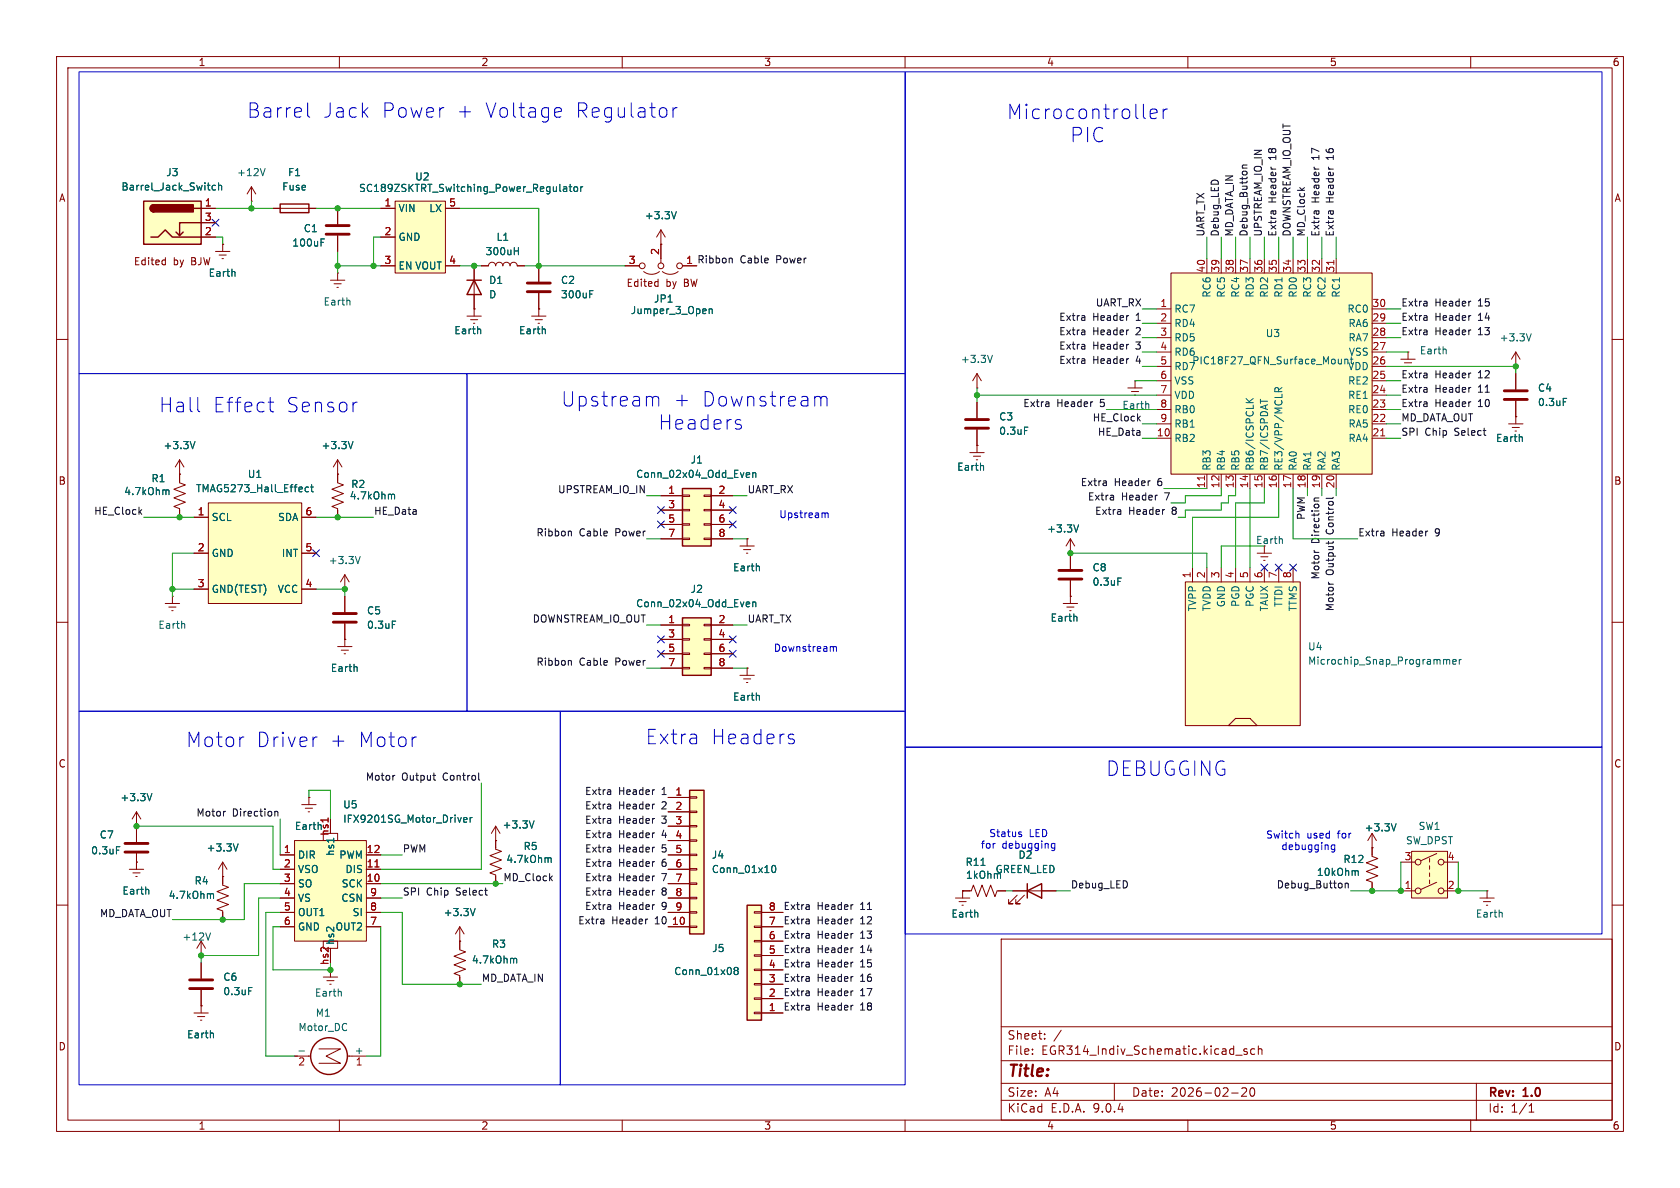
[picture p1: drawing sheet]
<svg xmlns="http://www.w3.org/2000/svg" width="297mm" height="210mm" viewBox="0 0 297 210" stroke-linecap="round" stroke-linejoin="round" font-family="sans-serif">
<g fill="none" stroke="#840000" stroke-width=".18">
<path d="M10 10h277v190h-277zM12 12h273v186h-273zM60 10v2M110 10v2M160 10v2M210 10v2M260 10v2M10 60h2M285 60h2M10 110h2M285 110h2M10 160h2"/>
<path d="M177 166h108v32h-108zM285 160h2M60 198v2M110 198v2M160 198v2M177 194.5h108M177 191.5h108M177 187.5h108M177 181.5h108M182.5 186.3v.1M182.5 185.5v.1M184.7 183.6v.1"/>
<path d="M184.7 182.8v.1M187.6 182.1l-1.3 2M197 191.5v3M210 198v2M217.7 193.2h1.2M218.5 186.5h1.1M219.5 192.4l.6-.1 .2 .1 .1 .3-.9 1.1h.9M220.5 185.5l-.4-.1-.2 .2 .1 .2 .5 .2v.3h-.6M221.1 192.4l.2-.1a.81 .81 0 0 1 .6 .6 .81 .81 0 0 1-.3 .8l-.1 .1a.81 .81 0 0 1-.4-1.4zM221.8 185.5l-.4-.1-.3 .3v.4l.1 .2h.6M222.5 185.5l.2-.1 .3 .1 .1 .9M222.5 184.9v1.5"/>
<path d="M260 198v2M261 191.5v6.5M270.3 196.6h.9M270.3 195.5l.4-.4v1.5"/>
</g>
<path d="M249.6 150.5h6.3v8.3h-6.3z" fill="#ffffc2"/>
<g fill="none" stroke="#840000" stroke-width=".18">
<path d="M82.5 55.9h2.6M83.2 56.5h1.3M83.7 57.2h.2M83.8 54.6h.1M83.8 47v8.9M85.1 47h1.3a.64 .64 0 0 1 .6-.6 .64 .64 0 0 1 .6 .6 .64 .64 0 0 1 .7-.6 .64 .64 0 0 1 .6 .6 .64 .64 0 0 1 .6-.6 .64 .64 0 0 1 .7 .6 .64 .64 0 0 1 .6-.6 .64 .64 0 0 1 .6 .6h1.3M94 55.9h2.5M94.6 56.5h1.3M95.1 57.2h.3M95.2 54.6h.1M95.2 54.6v1.3M110.5 47h2.5"/>
<path d="M113.8 48a2.26 2.26 0 0 0 2.8 0M116 49.8h.3M116.3 49.3v1.3M116.3 50.6h-.3M116.8 43.2v3.3M117.1 48a2.26 2.26 0 0 0 2.8 0M120.6 47h2.6M22.9 153.7h2.5M23.5 154.3h1.3M24 154.9h.3M24.1 152.4h.1M24.1 146.1h.1"/>
<path d="M24.1 143.5v5.3M24.1 150.9v2.8M24.1 143.5l-.7 1.3M24.1 143.5l.8 1.3M87.6 148.6h.1M87.6 146.1v4l1 .4-2 .8 2 .7-2 .8 2 .7-2 .8 1 .4v1.5M87.6 146.1l-.7 1.2M87.6 146.1l.8 1.2M247.6 152.4h2.6M247.6 157.5h2.6M249.6 150.5h6.3v8.3h-6.3zM252.7 151.8v.6"/>
<path d="M252.7 153v.7M252.7 154.3v.6M252.7 155.6v.6M254 150.9l-2.8 1.2M254 156l-2.8 1.2M255.3 152.4h2.5M255.3 157.5h2.5M57.1 172.7h2.6M57.8 173.4h1.3M58.3 174h.2M58.4 171.5h.1M58.4 171.5v1.2"/>
<path d="M81.3 163.8v4.1l1 .4-2 .7 2 .8-2 .8 2 .7-2 .8 1 .4v1.5M81.3 166.4h.1M81.3 163.8l-.8 1.3M81.3 163.8l.7 1.3"/>
<circle cx="113.5" cy="47" r=".51"/>
<circle cx="116.8" cy="47" r=".51"/>
<circle cx="120.1" cy="47" r=".51"/>
<circle cx="250.7" cy="157.5" r=".51"/>
<circle cx="250.7" cy="152.4" r=".51"/>
<circle cx="254.8" cy="152.4" r=".51"/>
<circle cx="254.8" cy="157.5" r=".51"/>
</g>
<g fill="none" stroke="#006464" stroke-width=".18">
<path d="M84.9 58.2l.1 .8M90.9 44.4h.8M91.7 43.8v1.2M96.4 58.2v.8M125.4 54.6v.8M125.4 54.7l.2-.1 .3 .1v.7M20.6 149.7h.6M26.2 157.3l.1 .8M26.9 140.3l-.5 1.2M94.4 145.1l-.4 1.3M97.1 151.6l.3 .2v.7M60.3 175.3v.8"/>
<path d="M84 160.6l-.4 1.3M91 169.4l.3 .2v.7"/>
</g>
<path d="M22.1 149.1h4.1M22.1 150.6h4.1" fill="none" stroke="#840000" stroke-width=".51"/>
<path d="M82.5 49.5h2.6M83.8 49.5l1.3 2.6h-2.6z" fill="none" stroke="#840000" stroke-width=".25"/>
<path d="M69.8 35.6h8.9v12.7h-8.9z" fill="#ffffc2"/>
<path d="M67.3 36.8h2.5M69.8 35.6h8.9v12.7h-8.9zM78.7 36.8h2.6M67.3 41.9h2.5M67.3 47h2.5M78.7 47h2.6M199.4 68.6h2.5M200 69.2h1.3M200.5 69.9h.3M200.7 67.3h.1M200.7 67.3v1.3" fill="none" stroke="#840000" stroke-width=".18"/>
<path d="M99.6 33.1h.5l.1 .8M100.2 33.3l-.4 .1-.2 .2 .2 .3 .4-.1M100.6 33h.5M100.8 32.6v1.1l.3 .2M101.5 33.1l.2-.1 .4 .1v.5l-.1 .2-.3 .1-.2-.2zM102.7 33v.9M103 33l-.3 .2M203 71.4l.1 .8" fill="none" stroke="#006464" stroke-width=".18"/>
<path d="M52.1 148.6h12.7v17.8h-12.7z" fill="#ffffc2"/>
<g fill="none" stroke="#840000" stroke-width=".18">
<path d="M31.7 81.3v4l1.1 .4-2.1 .8 2.1 .7-2.1 .8 2.1 .8-2.1 .7 1 .4v1.5M31.7 83.8h.1M31.7 81.3l-.7 1.3M31.7 81.3l.8 1.3M59.7 83.8h.1M59.7 81.3l-.8 1.3M59.7 81.3l.8 1.3M59.7 81.3v2.5M49.5 151.1h2.6M49.5 153.7h2.6M49.5 156.2h2.6M49.5 158.8h2.6"/>
<path d="M52.1 148.6h12.7v17.8h-12.7zM57.1 147.3h2.6v1.3h-2.6zM64.8 151.1h2.5M64.8 153.7h2.5M64.8 156.2h2.5M64.8 158.8h2.5M49.5 161.3h2.6M49.5 163.8h2.6M57.1 166.4h2.6v1.2h-2.6zM64.8 161.3h2.5M64.8 163.8h2.5M52.1 186.7h2.8"/>
<path d="M56.4 185.4h3.8l-2.5 1.3 2.5 1.3h-3.8M61.4 186.7h3.4"/>
</g>
<path d="M34.5 78l-.5 1.3M62.4 78l-.4 1.3M29.5 86.6l.4 .2v.6M59 148.2v.7M82 144.9l.6-.1-.1-.2-.4-.1-.1 .2v.6h.5M83.1 144.5v.9M83.5 144.5l-.4 .3M52.9 185.8h.9M61.2 181h.1M61.3 182.1h-.1" fill="none" stroke="#006464" stroke-width=".18"/>
<path d="M58 144.6v.7M66.3 153.3h.7" fill="none" stroke="#a90000" stroke-width=".18"/>
<circle cx="58.2" cy="186.7" r="3.3" fill="none" stroke="#840000" stroke-width=".25"/>
<path d="M36.8 88.9h16.5v17.8h-16.5z" fill="#ffffc2"/>
<path d="M34.3 91.4h2.5M34.3 97.8h2.5M36.8 88.9h16.5v17.8h-16.5zM53.3 91.4h2.6M53.3 97.8h2.6M34.3 104.1h2.5M53.3 104.1h2.6" fill="none" stroke="#840000" stroke-width=".18"/>
<path d="M54.5 86.2l-.3-.1-.3 .2 .2 .6h.4M54.9 86.1h.5M55.1 85.7v1.1l.3 .1" fill="none" stroke="#006464" stroke-width=".18"/>
<path d="M120.6 86.4h5.1v10.1h-5.1z" fill="#ffffc2"/>
<path d="M49.5 36.1h5.1v1.5h-5.1zM120.6 86.4h5.1v10.1h-5.1z" fill="none" stroke="#840000" stroke-width=".25"/>
<g fill="none" stroke="#840000" stroke-width=".18">
<path d="M44.4 35.6h.1M44.4 33l-.7 1.3M44.4 33l.8 1.3M44.4 33v2.6M48.3 36.8h7.6M58.4 49.5h2.6M59.1 50.2h1.2M59.6 50.8h.2M59.7 48.3h.1M59.7 48.3v1.2M59.7 83.8v1.5l1 .4-2 .8 2 .7-2 .8 2 .8-2 .7 1 .4v1.5M116.8 87.6h3.8"/>
<path d="M116.8 90.2h3.8M116.8 92.7h3.8M116.8 95.3h3.8M120.6 87.5h1.3v.3h-1.3zM120.6 90h1.3v.3h-1.3zM120.6 92.6h1.3v.2h-1.3zM120.6 95.1h1.3v.3h-1.3zM124.5 87.5h1.2v.3h-1.2zM124.5 90h1.2v.3h-1.2zM124.5 92.6h1.2v.2h-1.2zM124.5 95.1h1.2v.3h-1.2zM125.7 87.6h3.8"/>
<path d="M125.7 90.2h3.8M125.7 92.7h3.8M125.7 95.3h3.8M59.7 114.3h2.5M60.3 114.9h1.3M60.8 115.6h.3M61 104.1h.1M61 113h.1M61 101.6l-.8 1.3M61 101.6l.7 1.3M61 101.6v2.5M61 113v1.3"/>
</g>
<path d="M46.9 29.8l-.5 1.3M61.8 53.1l.1 .8M63.7 98.4l-.4 1.2M69.4 87.4l.4 .1v.7M132.1 83.6h.4v.3l-.6 .1M132.5 84.3l-.4 .1M133.1 83.7l.2-.1h.3v.8M133.1 83.6v.8M63.1 117.9v.8" fill="none" stroke="#006464" stroke-width=".18"/>
<path d="M25.4 35.6h10.2v7.6h-10.2z" fill="#ffffc2"/>
<path d="M25.4 35.6h10.2v7.6h-10.2zM27.2 36.2a.64 .64 0 0 0-.7 .6 .64 .64 0 0 0 .7 .7M34.3 36.8h1.3M35.6 39.4h-3.9v2.3l-.6-.7M26.7 41.9h1.2l1.3-1.3 1.3 1.3h5.1M32.4 41l-.7 .7" fill="none" stroke="#840000" stroke-width=".25"/>
<g fill="#840000" stroke="#840000" stroke-width=".25">
<path d="M26.7 36.4l.5-.2v1.3a.63 .63 0 0 1-.6-.4 .63 .63 0 0 1 .1-.7z"/>
<path d="M27.2 36.2h7v1.3h-7z"/>
</g>
<path d="M35.6 36.8h2.5M35.6 39.4h2.5M28.9 46h.3M29.2 45.5v1.3M29.2 46.7l-.3 .1M35.6 41.9h2.5M38.1 44.5h2.5M38.7 45.1h1.3M39.2 45.7h.3M39.4 43.2h.1M39.4 43.2v1.3" fill="none" stroke="#840000" stroke-width=".18"/>
<path d="M38.1 32.8h-.4l-.2 .2 .1 .5h.5M38.6 32.9l.2-.1h.3l.1 .8M38.6 32.3v1.3M41.5 48.1v.7" fill="none" stroke="#006464" stroke-width=".18"/>
<path d="M121.9 139.7h2.6v25.4h-2.6z" fill="#ffffc2"/>
<path d="M121.9 139.7h2.6v25.4h-2.6z" fill="none" stroke="#840000" stroke-width=".25"/>
<g fill="none" stroke="#840000" stroke-width=".18">
<path d="M118.1 141h3.8M118.1 143.5h3.8M118.1 146.1h3.8M118.1 148.6h3.8M118.1 151.1h3.8M118.1 153.7h3.8M118.1 156.2h3.8M118.1 158.8h3.8M121.9 140.8h1.3v.3h-1.3zM121.9 143.4h1.3v.2h-1.3zM121.9 145.9h1.3v.3h-1.3zM121.9 148.5h1.3v.2h-1.3z"/>
<path d="M121.9 151h1.3v.3h-1.3zM121.9 153.5h1.3v.3h-1.3zM121.9 156.1h1.3v.2h-1.3zM121.9 158.6h1.3v.3h-1.3zM118.1 161.3h3.8M118.1 163.8h3.8M121.9 161.2h1.3v.2h-1.3zM121.9 163.7h1.3v.3h-1.3z"/>
</g>
<path d="M136.5 153.1l.2-.1a.68 .68 0 0 1 .5 .6 .68 .68 0 0 1-.5 .6l-.2-.1-.1-.3z" fill="none" stroke="#006464" stroke-width=".18"/>
<path d="M132.1 160h2.5v20.3h-2.5z" fill="#ffffc2"/>
<path d="M132.1 160h2.5v20.3h-2.5z" fill="none" stroke="#840000" stroke-width=".25"/>
<g fill="none" stroke="#840000" stroke-width=".18">
<path d="M133.3 178.9h1.3v.3h-1.3zM133.3 176.4h1.3v.3h-1.3zM133.3 173.9h1.3v.2h-1.3zM133.3 171.3h1.3v.3h-1.3zM133.3 168.8h1.3v.2h-1.3zM133.3 166.2h1.3v.3h-1.3zM133.3 163.7h1.3v.3h-1.3zM133.3 161.2h1.3v.2h-1.3zM134.6 179.1h3.8M134.6 176.5h3.8M134.6 174h3.8M134.6 171.5h3.8"/>
<path d="M134.6 168.9h3.8M134.6 166.4h3.8M134.6 163.8h3.8M134.6 161.3h3.8"/>
</g>
<path d="M130 171.6l-.2-.3 .2-.3h.3l.2 .3-.2 .3M130 171.6l-.2 .2v.4l.2 .1 .4-.1 .1-.2v-.2l-.2-.2M130 171.6h.3" fill="none" stroke="#006464" stroke-width=".18"/>
<path d="M120.6 109.2h5.1v10.2h-5.1z" fill="#ffffc2"/>
<path d="M120.6 109.2h5.1v10.2h-5.1zM181.6 157.5l2.5-1.3v2.6zM181.6 156.2v2.6" fill="none" stroke="#840000" stroke-width=".25"/>
<g fill="none" stroke="#840000" stroke-width=".18">
<path d="M59.7 36.8v2.8M59.7 41.7v2.8M172.7 78.7h.1M172.7 68.6h.1M172.7 66v2.6M172.7 71.1v2.8M172.7 75.9v4.1M172.7 66l-.7 1.3M172.7 66l.8 1.3M130.8 96.5h2.5M131.4 97.2h1.3M132 97.8h.2"/>
<path d="M132.1 95.3h.1M132.1 95.3v1.2M171.4 80h2.6M172.1 80.6h1.3M172.6 81.3h.2M189.2 97.8v2.8M116.8 110.5h3.8M116.8 113h3.8M116.8 115.6h3.8M116.8 118.1h3.8M120.6 110.4h1.3v.2h-1.3zM120.6 112.9h1.3v.3h-1.3z"/>
<path d="M120.6 115.4h1.3v.3h-1.3zM120.6 118h1.3v.2h-1.3zM124.5 110.4h1.2v.2h-1.2zM124.5 112.9h1.2v.3h-1.2zM124.5 115.4h1.2v.3h-1.2zM124.5 118h1.2v.2h-1.2zM125.7 110.5h3.8M125.7 113h3.8M125.7 115.6h3.8M125.7 118.1h3.8M130.8 119.4h2.5M132.1 118.1h.1"/>
<path d="M132.1 118.1v1.3M188 106.7h2.5M188.6 107.3h1.3M189.1 108h.3M189.2 105.4h.1M189.2 102.6v4.1M131.4 120h1.3M132 120.7h.2M168.9 158.8h2.5M169.5 159.4h1.3M170.2 157.5h.1M170.2 157.5h1.5l.4-1 .7 2 .8-2 .8 2 .7-2 .8 2 .4-1h1.5"/>
<path d="M170.2 157.5v1.3M179.1 157.5h7.6M179.8 158.2l-1.5 1.6h.8h-.8v-.8M181.1 158.2l-1.5 1.6h.7h-.7v-.8M261.6 158.8h2.6M262.3 159.4h1.2M262.9 157.5h.1M262.9 157.5v1.3M34.3 179.1h2.5M34.9 179.7h1.3M35.6 177.8h.1M35.6 170.2v2.8"/>
<path d="M35.6 175v4.1M170.1 160h.2M262.8 160h.2M35.4 180.3h.3"/>
</g>
<g fill="none" stroke="#006464" stroke-width=".18">
<path d="M56.8 42.8h.4M56.8 42.2h.6M175.4 62.8l-.4 1.3M181.1 75.5h.6M173.8 82.3l.1 .8M132.1 106.4l.4 .1v.2l-.6 .1M132.5 107.2l-.4 .1M133.1 106.5l.2-.1 .3 .1v.8M133.1 106.4v.9M134.2 100.1l.1 .8M190.3 109l.1 .8M197.6 102.2h.6"/>
<path d="M134.2 123l.1 .8M173.4 153h.7M44 174.6h.6M172.8 161.3l.1 .8M265.5 161.3l.1 .8M37.7 182.7v.8"/>
</g>
<path d="M57.7 39.9h4M57.7 41.4h4M170.7 74.2h4.1M170.7 75.7h4.1M187.2 100.8h4.1M187.2 102.4h4.1M33.5 173.2h4.1M33.5 174.8h4.1" fill="none" stroke="#840000" stroke-width=".51"/>
<path d="M209.5 102.9h20.4v25.4h-20.4z" fill="#ffffc2"/>
<path d="M209.5 102.9h20.4v25.4h-20.4zM210.8 100.3v2.6M213.4 100.3v2.6M215.9 100.3v2.6M218.4 100.3v2.6M221 100.3v2.6M223.5 100.3v2.6M226.1 100.3v2.6M228.6 100.3v2.6M218.4 127l-1.2 1.3h5l-1.2-1.3h-2.6h2.6" fill="none" stroke="#840000" stroke-width=".18"/>
<path d="M255.2 116.7l.4-.1 .1 .2M255.7 116.8l.2-.2h.3l.1 .8M255.7 116.8v.6M256.8 117l.6-.1v-.3h-.4l-.2 .2 .1 .6h.5M258 116.6v.8M258.3 116.6l-.3 .2" fill="none" stroke="#006464" stroke-width=".18"/>
<path d="M207 48.3h35.6v35.5h-35.6z" fill="#ffffc2"/>
<g fill="none" stroke="#840000" stroke-width=".18">
<path d="M35.6 36.8h2.5M35.6 39.4h2.5M48.3 36.8h1.2M54.6 36.8h1.3M59.7 36.8v2.8M67.3 36.8h2.5M78.7 36.8h2.6M35.6 41.9h2.5M39.4 43.2h.1M59.7 41.7v2.8M67.3 47h2.5M67.3 41.9h2.5"/>
<path d="M78.7 47h2.6M83.8 54.6h.1M83.8 47v2.5M83.8 52.1v2.5M85.1 47h1.3M91.4 47h1.3M95.2 54.6h.1M95.2 47v2.8M95.2 51.8v2.8M110.5 47h2.5M116.8 43.2h.1M116.8 40.6l-.7 1.3"/>
<path d="M116.8 40.6l.8 1.3M116.8 40.6v5.1M120.6 47h2.6M204.5 54.6h2.5M204.5 57.2h2.5M204.5 59.7h2.5M207 48.3h35.6v35.5h-35.6zM213.4 45.7v2.6M215.9 45.7v2.6M218.4 45.7v2.6M221 45.7v2.6M223.5 45.7v2.6"/>
<path d="M226.1 45.7v2.6M228.6 45.7v2.6M231.1 45.7v2.6M233.7 45.7v2.6M236.2 45.7v2.6M242.6 54.6h2.5M242.6 57.2h2.5M242.6 59.7h2.5M172.7 78.7h.1M172.7 71.1v2.8M172.7 75.9v2.8M204.5 62.2h2.5"/>
<path d="M204.5 64.8h2.5M204.5 67.3h2.5M204.5 69.9h2.5M204.5 72.4h2.5M204.5 74.9h2.5M204.5 77.5h2.5M242.6 62.2h2.5M242.6 64.8h2.5M242.6 67.3h2.5M242.6 69.9h2.5M242.6 72.4h2.5M242.6 74.9h2.5"/>
<path d="M242.6 77.5h2.5M247.6 63.5h2.6M248.3 64.1h1.3M248.8 64.8h.2M248.9 62.2h.1M248.9 62.2v1.3M266.7 74.9h2.5M267.3 75.6h1.3M267.8 76.2h.3M268 73.7h.1M268 64.8h.1M268 62.2v2.6"/>
<path d="M268 66v2.8M268 70.9v4M268 62.2l-.8 1.3M268 62.2l.7 1.3M31.7 83.8h.1M31.7 83.8v1.3M31.7 90.2v1.2M34.3 97.8h2.5M34.3 91.4h2.5M53.3 97.8h2.6M53.3 91.4h2.6M59.7 83.8h.1"/>
<path d="M59.7 83.8v1.3M59.7 90.2v1.2M116.8 87.6h3.8M116.8 90.2h3.8M116.8 92.7h3.8M116.8 95.3h3.8M125.7 87.6h3.8M125.7 90.2h3.8M125.7 92.7h3.8M125.7 95.3h3.8M132.1 95.3h.1M189.2 97.8h.1"/>
<path d="M189.2 95.3l-.7 1.2M189.2 95.3l.8 1.2M189.2 95.3v5.3M213.4 83.8v2.6M215.9 83.8v2.6M218.4 83.8v2.6M221 83.8v2.6M222.2 97.8h2.6M222.9 98.4h1.3M223.4 99.1h.2M223.5 83.8v2.6M223.5 96.5v1.3"/>
<path d="M226.1 83.8v2.6M228.6 83.8v2.6M231.1 83.8v2.6M233.7 83.8v2.6M236.2 83.8v2.6M29.2 106.7h2.5M29.8 107.3h1.3M30.4 108h.2M30.5 105.4h.1M30.5 105.4v1.3M34.3 104.1h2.5M53.3 104.1h2.6"/>
<path d="M61 113h.1M61 105.4v2.8M61 110.2v2.8M116.8 110.5h3.8M116.8 113h3.8M116.8 115.6h3.8M116.8 118.1h3.8M125.7 110.5h3.8M125.7 113h3.8M125.7 115.6h3.8M125.7 118.1h3.8M132.1 118.1h.1"/>
<path d="M189.2 105.4h.1M189.2 102.6v2.8M24.1 146.1h.1M24.1 152.4h.1M24.1 146.1v2.7M24.1 150.9v2.8M39.4 154.9h.1M39.4 152.4v4.1l1 .3-2 .8 2 .8-2 .7 2 .8-2 .8 1 .3v1.6M39.4 152.4l-.8 1.3M39.4 152.4l.7 1.3M49.5 151.1h2.6M49.5 153.7h2.6"/>
<path d="M49.5 156.2h2.6M49.5 158.8h2.6M53.3 142.2h2.6M54 142.9h1.2M54.5 143.5h.2M54.6 141h.1M54.6 141v1.2M64.8 151.1h2.5M64.8 153.7h2.5M64.8 156.2h2.5M64.8 158.8h2.5M87.6 148.6h.1"/>
<path d="M87.6 148.6v1.3M87.6 154.9v1.3M118.1 143.5h3.8M118.1 151.1h3.8M118.1 153.7h3.8M118.1 156.2h3.8M118.1 158.8h3.8M118.1 141h3.8M118.1 146.1h3.8M118.1 148.6h3.8M170.2 157.5h.1M170.2 157.5h1.2"/>
<path d="M176.5 157.5h1.3M179.1 157.5h2.5M184.1 157.5h2.6M242.6 147.3v4.1l1 .4-2 .7 2 .8-2 .8 2 .7-2 .8 1 .4v1.5M242.6 149.9h.1M242.6 147.3l-.8 1.3M242.6 147.3l.7 1.3M35.6 168.9h.1M35.6 177.8h.1M35.6 166.4l-.8 1.2M35.6 166.4l.7 1.2M35.6 166.4v2.5"/>
<path d="M35.6 170.2v2.8M35.6 175v2.8M49.5 161.3h2.6M49.5 163.8h2.6M64.8 161.3h2.5M64.8 163.8h2.5M81.3 166.4h.1M81.3 166.4v1.2M81.3 172.7v1.3M118.1 161.3h3.8M118.1 163.8h3.8M134.6 161.3h3.8"/>
<path d="M134.6 163.8h3.8M134.6 179.1h3.8M134.6 176.5h3.8M134.6 174h3.8M134.6 171.5h3.8M134.6 168.9h3.8M134.6 166.4h3.8"/>
</g>
<path d="M235.8 46v.7M244.1 77.1h.7M212.9 84.1v.7M58 144.6v.7M66.3 153.3h.7" fill="none" stroke="#a90000" stroke-width=".18"/>
<g fill="none" stroke="#006464" stroke-width=".18">
<path d="M38.1 32.8h-.4l-.2 .2 .1 .5h.5M38.6 32.9l.2-.1h.3l.1 .8M38.6 32.3v1.3M99.6 33.1h.5l.1 .8M100.2 33.3l-.4 .1-.2 .2 .2 .3 .4-.1M100.6 33h.5M100.8 32.6v1.1l.3 .2M101.5 33.1l.2-.1 .4 .1v.5l-.1 .2-.3 .1-.2-.2zM102.7 33v.9M103 33l-.3 .2M119.6 37.4l-.5 1.3M41.5 48.1v.7"/>
<path d="M56.8 42.8h.4M56.8 42.2h.6M84.9 58.2l.1 .8M90.9 44.4h.8M91.7 43.8v1.2M96.4 58.2v.8M104.3 52h.4M104.3 51.4h.6M125.4 54.6v.8M125.4 54.7l.2-.1 .3 .1v.7M270.7 59l-.4 1.3M34.5 78l-.5 1.3"/>
<path d="M62.4 78l-.4 1.3M181.1 75.5h.6M220.3 71.2h1.3M220.3 70.5l.7 .7M221.6 70.5l-.8 .5M222.8 70.6v.7M222.8 70.9h1.3M226 69.2v-.6l-.2-.1-.3 .1-.1 .6h1.2M226.6 69.7v.6M226.6 68.5l-.6 .4M237.1 63.5v.8M237.1 64.2l-.3 .1"/>
<path d="M237.7 63.5v.8M237.8 63.5l-.1 .1M238.3 63.7v.6M238.9 63.1v1.1M255.6 61.8l.1 .8M269.1 77.3v.7M276.4 70.4h.6M29.5 86.6l.4 .2v.6M54.5 86.2l-.3-.1-.3 .2 .2 .6h.4M54.9 86.1h.5M55.1 85.7v1.1l.3 .1M69.4 87.4l.4 .1v.7"/>
<path d="M132.1 83.6h.4v.3l-.6 .1M132.5 84.3l-.4 .1M133.1 83.7l.2-.1h.3v.8M133.1 83.6v.8M173.8 82.3l.1 .8M190.7 92.8l-.4 1.3M226.7 95.3v.8M32.6 110.3l.1 .8M63.1 117.9v.8M69.4 109.8h.6M132.1 106.4l.4 .1v.2l-.6 .1M132.5 107.2l-.4 .1"/>
<path d="M133.1 106.4v.9M133.1 106.5l.2-.1 .3 .1v.8M134.2 100.1l.1 .8M190.3 109l.1 .8M197.6 102.2h.6M134.2 123l.1 .8M20.6 149.7h.6M26.2 157.3l.1 .8M26.9 140.3l-.5 1.2M37.4 158l.4 .2v.6M42.1 149.2l-.4 1.2M59 148.2v.7"/>
<path d="M82 144.9l.6-.1-.1-.2-.4-.1-.1 .2v.6h.5M83.1 144.5v.9M83.5 144.5l-.4 .3M94.4 145.1l-.4 1.3M97.1 151.6l.3 .2v.7M136.5 153.1l.2-.1a.68 .68 0 0 1 .5 .6 .68 .68 0 0 1-.5 .6l-.2-.1-.1-.3zM173.4 153h.7M239.8 153.9l.3 .2v.7M246.8 145.6l-.4 1.3M37.2 164.9l-.4 1.3M44 174.6h.6M84 160.6l-.4 1.3"/>
<path d="M91 169.4l.3 .2v.7M130 171.6l-.2-.3 .2-.3h.3l.2 .3-.2 .3M130 171.6l-.2 .2v.4l.2 .1 .4-.1 .1-.2v-.2l-.2-.2M130 171.6h.3M172.8 161.3l.1 .8M37.7 182.7v.8"/>
</g>
<path d="M93.2 50h4.1M93.2 51.6h4.1M265.9 69.1h4.1M265.9 70.6h4.1M58.9 108.5h4.1M58.9 110h4.1" fill="none" stroke="#840000" stroke-width=".51"/>
<g fill="none" stroke="#0f0f0f" stroke-width=".18">
<path d="M219.6 29.7h.9M220.5 29.2h-.8l-.1 .3 .1 .2M129.3 45.6l.2 .2v.7M201.2 73.9l.4 .5M201.6 73.6l-.5 .5M24.7 90.4l.4 .5M25.1 90.1l-.5 .5M100.8 93.9l.2 .2v.6M232.3 97.3v.1M232.3 88.6h.9M233.2 88l-.8 .1-.1 .3 .1 .2M234.9 95.7v.5"/>
<path d="M235.7 95.7v.1M235.7 87.9l-.2 .2h-1.1M100.8 116.8l.2 .1v.7M234.9 102.9v.1M69.7 137.1h.1M76.5 137.1h.5M76.9 137.9h.1M84.6 136.6v1.1l.2 .2M39.8 143.4h.1M48.6 143.5l.2-.1 .3 .1v.8M48.6 143.4v.9M237.8 156.1v.9"/>
<path d="M237.8 156.2l.2-.1 .3 .1 .1 .8"/>
</g>
<g fill="none" stroke="#009600" stroke-width=".18">
<path d="M38.1 36.8h10.2M44.4 35.6v1.2M55.9 36.8h11.4M81.3 36.8h13.9v10.2M38.1 41.9h1.3v1.3M59.7 47h7.6M59.7 44.5v3.8M67.3 41.9h-1.3v5.1M81.3 47h3.8M92.7 47h17.8M201.9 54.6h2.6M201.9 57.2h2.6"/>
<path d="M201.9 59.7h2.6M213.4 41.9v3.8M215.9 41.9v3.8M218.4 41.9v3.8M221 41.9v3.8M223.5 41.9v3.8M226.1 41.9v3.8M228.6 41.9v3.8M231.1 41.9v3.8M233.7 41.9v3.8M236.2 41.9v3.8M245.1 54.6h2.5"/>
<path d="M245.1 57.2h2.5M245.1 59.7h2.5M172.7 69.9h31.8M172.7 68.6v2.5M195.6 72.4h8.9M200.7 67.3h3.8M201.9 77.5h2.6M201.9 62.2h2.6M201.9 74.9h2.6M201.9 64.8h2.6M245.1 69.9h2.5M245.1 72.4h2.5"/>
<path d="M245.1 77.5h2.5M245.1 67.3h2.5M245.1 62.2h3.8M245.1 74.9h2.5M245.1 64.8h22.9v1.2M25.4 91.4h8.9M34.3 97.8h-3.8v7.6M55.9 91.4h10.1M114.3 87.6h2.5M114.3 95.3h2.5M129.5 87.6h2.6M129.5 95.3h2.6"/>
<path d="M189.2 97.8h24.2v2.5M205.7 86.4h7.7M215.9 86.4v1.2h-6.4v1.3h-2.5M218.4 86.4v1.2h-1.2v1.3h-1.3v1.3h-6.4v1.2h-1.2M221 86.4v13.9M223.5 96.5h-7.6v3.8M223.5 86.4v2.5h-5.1v11.4M226.1 86.4v5h-15.3v8.9M228.6 86.4v8.9h11.4M231.1 86.4v1.2M233.7 86.4v1.2M236.2 86.4v1.2"/>
<path d="M30.5 104.1h3.8M55.9 104.1h5.1v1.3M114.3 118.1h2.5M114.3 110.5h2.5M129.5 118.1h2.6M129.5 110.5h2.6M85.1 138.4v15.3h-17.8M24.1 146.1h24.2v7.6h1.2M24.1 152.4v1.3M49.5 158.8h-3.8v10.1h-10.1v1.3M49.5 156.2h-6.3v6.4h-12.7M49.5 144.8v6.3"/>
<path d="M54.6 141v-1.3h3.8v5.1M67.3 158.8h3.8M67.3 156.2h21.6M67.3 151.1h3.8M177.8 157.5h1.3M186.7 157.5h2.5M247.6 152.4v5.1h-8.8M257.8 152.4v5.1h5.1M49.5 161.3h-2.5v25.4h5.1M49.5 163.8h-1.2v7.7h10.1v-1.3M67.3 161.3h3.8v12.7h14M67.3 163.8v22.9h-2.5"/>
</g>
<g fill="none" stroke="#000084" stroke-width=".18">
<path d="M37.5 38.8l1.2 1.2M38.7 38.8l-1.2 1.2M55.3 97.2l1.2 1.2M56.5 97.2l-1.2 1.2M116.2 92.1l1.2 1.2M116.2 89.6l1.2 1.2M117.4 92.1l-1.2 1.2M117.4 89.6l-1.2 1.2M128.9 89.6l1.2 1.2M128.9 92.1l1.2 1.2M130.1 89.6l-1.2 1.2M130.1 92.1l-1.2 1.2"/>
<path d="M222.9 99.7l1.2 1.2M224.1 99.7l-1.2 1.2M225.5 99.7l1.2 1.2M226.7 99.7l-1.2 1.2M228 99.7l1.2 1.2M229.2 99.7l-1.2 1.2M116.2 115l1.2 1.2M116.2 112.4l1.2 1.2M117.4 115l-1.2 1.2M117.4 112.4l-1.2 1.2M128.9 112.4l1.2 1.2M128.9 115l1.2 1.2"/>
<path d="M130.1 112.4l-1.2 1.2M130.1 115l-1.2 1.2"/>
</g>
<g fill="none" stroke="#0000c2" stroke-width=".18">
<path d="M14 12.7h146v53.3h-146zM54.4 18.2v2.2l.4 .3M98.4 19l.7 .2 .2 .4-1.2 .3M119 19v1.7M119.7 19a.65 .65 0 0 0-.7 .5M160 12.7h123.2v119.4h-123.2zM205.6 19.3v1.7M206.4 19.3a.65 .65 0 0 0-.8 .5M99.1 20.6l-.7 .1M202.3 20.8l.2 .2M203.3 20.1l1.3-.2-.2-.5-.7-.1-.4 .3v1l.2 .2 .2 .2 .7-.2M14 66h68.5v59.7h-68.5z"/>
<path d="M35.1 72.7l.2 .1M47.4 71.1h1M47.8 72.4l.1 .3 .5 .1M62.9 71.1h.2M82.5 66h77.5v59.7h-77.5zM115.5 70.2l.2-.1 .6 .1 .2 .2v1.4M130.7 75l.4 .4-.1 .3-.3 .2M130.7 74.2l.3 .1M144.8 70.1l.3 .3M145.1 70.4l.4-.3 .6 .1 .1 .2v1.4M145.1 70.4v1.4M145.8 90.7l.1 .2"/>
<path d="M145.9 90.9v.6M145.9 90.9l.1-.2h.4v.8M147 114.3l.3 .2M147.3 114.5l.2-.2 .3 .1 .1 .7M147.3 114.5v.6M14 125.7h85.1v66.1h-85.1zM55.8 130.3h.3M73.4 130.3h.2M99.1 125.7h60.9v66.1h-60.9zM140.1 130.6l.3 .4-.1 .4-.2 .1M140.1 129.8l.2 .1M160 132.1h123.2v33h-123.2z"/>
<path d="M180.3 147.5h.3v.2l-.2 .2h-.2M180.3 147.1h.3M185.9 149.7l.2 .2h.4M186.5 149.1v1l-.3 .3-.3-.1M186.5 149.2l-.4-.1-.2 .2M229.3 147.3l.3 .2v.7M236 149.3v1.1l-.3 .2h-.3M236 149.4l-.4-.1-.2 .3 .1 .5h.5"/>
</g>
<g fill="#009600" stroke="#009600" stroke-width=".18">
<circle cx="172.7" cy="69.9" r=".46"/>
<circle cx="247.6" cy="157.5" r=".46"/>
<circle cx="257.8" cy="157.5" r=".46"/>
<circle cx="242.6" cy="157.5" r=".46"/>
<circle cx="268" cy="64.8" r=".46"/>
<circle cx="44.4" cy="36.8" r=".46"/>
<circle cx="59.7" cy="36.8" r=".46"/>
<circle cx="83.8" cy="47" r=".46"/>
<circle cx="95.2" cy="47" r=".46"/>
<circle cx="35.6" cy="168.9" r=".46"/>
<circle cx="39.4" cy="162.6" r=".46"/>
<circle cx="30.5" cy="104.1" r=".46"/>
<circle cx="24.1" cy="146.1" r=".46"/>
<circle cx="87.6" cy="156.2" r=".46"/>
<circle cx="81.3" cy="174" r=".46"/>
<circle cx="59.7" cy="91.4" r=".46"/>
<circle cx="61" cy="104.1" r=".46"/>
<circle cx="31.7" cy="91.4" r=".46"/>
<circle cx="58.4" cy="171.5" r=".46"/>
<circle cx="189.2" cy="97.8" r=".46"/>
<circle cx="66" cy="47" r=".46"/>
<circle cx="59.7" cy="47" r=".46"/>
</g>
<g font-size="3.5" fill="#0000c2">
<text x="43.7" y="21.1">Barrel</text>
<text x="57" y="21.1">Jack</text>
<text x="67.4" y="21.1">Power</text>
<text x="80.5" y="21.1">+</text>
<text x="85.5" y="21.1">Voltage</text>
<text x="101.5" y="21.1">Regulator</text>
<text x="178" y="21.3">Microcontroller</text>
<text x="189.2" y="25.4">PIC</text>
<text x="28.1" y="73.1">Hall</text>
<text x="37.6" y="73.1">Effect</text>
<text x="50.5" y="73.1">Sensor</text>
<text x="99.2" y="72.1">Upstream</text>
<text x="116.4" y="76.2">Headers</text>
<text x="119" y="72.1">+</text>
<text x="124" y="72.1">Downstream</text>
<text x="114.1" y="131.8">Extra</text>
<text x="125.7" y="131.8">Headers</text>
<text x="32.9" y="132.3">Motor</text>
<text x="45.3" y="132.3">Driver</text>
<text x="58.2" y="132.3">+</text>
<text x="63.2" y="132.3">Motor</text>
<text x="195.5" y="137.4">DEBUGGING</text>
</g>
<text font-size="2.8" fill="#840000" x="178" y="190.9">Title:</text>
<g font-size="2.1" fill="#840000">
<text x="178" y="184">Sheet:</text>
<text x="178" y="186.7">File:</text>
<text x="184.1" y="186.7">EGR314_Indiv_Schematic.kicad_sch</text>
<text x="178" y="196.9">KiCad</text>
<text x="178" y="194.1">Size:</text>
<text x="184.7" y="194.1">A4</text>
<text x="185.7" y="196.9">E.D.A.</text>
<text x="193.3" y="196.9">9.0.4</text>
<text x="200" y="194.1">Date:</text>
<text x="207" y="194.1">2026-02-20</text>
<text x="263" y="194.3">Rev:</text>
<text x="263" y="196.9">Id:</text>
<text x="267.1" y="196.9">1/1</text>
<text x="269.4" y="194.3">1.0</text>
</g>
<g font-size="1.8" fill="#840000">
<text x="35" y="11.9">1</text>
<text x="85" y="11.9">2</text>
<text x="135" y="11.9">3</text>
<text x="185" y="11.9">4</text>
<text x="235" y="11.9">5</text>
<text x="285" y="11.9">6</text>
<text x="10.3" y="35.9">A</text>
<text x="285.3" y="35.9">A</text>
<text x="23.6" y="47.1">Edited</text>
<text x="30.6" y="47.1">by</text>
<text x="110.7" y="50.9">Edited</text>
<text x="117.7" y="50.9">by</text>
<text x="121" y="50.9">BW</text>
<text x="10.3" y="85.9">B</text>
<text x="285.3" y="85.9">B</text>
<text x="10.3" y="135.9">C</text>
<text x="285.3" y="135.9">C</text>
<text x="10.3" y="185.9">D</text>
<text x="285.3" y="185.9">D</text>
<text x="35" y="199.9">1</text>
<text x="85" y="199.9">2</text>
<text x="135" y="199.9">3</text>
<text x="185" y="199.9">4</text>
<text x="235" y="199.9">5</text>
<text x="285" y="199.9">6</text>
</g>
<g font-size="1.8" fill="#0f0f0f">
<text x="225.7" y="28.1" transform="rotate(-90 225.7 28.1)">18</text>
<text x="233.3" y="28.1" transform="rotate(-90 233.3 28.1)">17</text>
<text x="235.9" y="28.1" transform="rotate(-90 235.9 28.1)">16</text>
<text x="225.7" y="35.9" transform="rotate(-90 225.7 35.9)">Header</text>
<text x="233.3" y="35.9" transform="rotate(-90 233.3 35.9)">Header</text>
<text x="235.9" y="35.9" transform="rotate(-90 235.9 35.9)">Header</text>
<text x="213" y="41.9" transform="rotate(-90 213 41.9)">UART_TX</text>
<text x="215.6" y="41.9" transform="rotate(-90 215.6 41.9)">Debug_LED</text>
<text x="218.1" y="41.9" transform="rotate(-90 218.1 41.9)">MD_DATA_IN</text>
<text x="220.6" y="41.9" transform="rotate(-90 220.6 41.9)">Debug_Button</text>
<text x="223.2" y="41.9" transform="rotate(-90 223.2 41.9)">UPSTREAM_IO_IN</text>
<text x="225.7" y="41.9" transform="rotate(-90 225.7 41.9)">Extra</text>
<text x="228.3" y="41.9" transform="rotate(-90 228.3 41.9)">DOWNSTREAM_IO_OUT</text>
<text x="230.8" y="41.9" transform="rotate(-90 230.8 41.9)">MD_Clock</text>
<text x="233.3" y="41.9" transform="rotate(-90 233.3 41.9)">Extra</text>
<text x="235.9" y="41.9" transform="rotate(-90 235.9 41.9)">Extra</text>
<text x="121.2" y="46.7">1 Ribbon</text>
<text x="130.8" y="46.6">Cable</text>
<text x="137.3" y="46.6">Power</text>
<text x="187.2" y="59.3">Extra</text>
<text x="187.2" y="56.8">Extra</text>
<text x="193.2" y="59.3">Header</text>
<text x="193.2" y="56.8">Header</text>
<text x="193.6" y="54.3">UART_RX</text>
<text x="200.9" y="59.3">2</text>
<text x="200.9" y="56.8">1</text>
<text x="247.6" y="56.8">Extra</text>
<text x="247.6" y="59.3">Extra</text>
<text x="247.6" y="54.3">Extra</text>
<text x="253.7" y="56.8">Header</text>
<text x="253.7" y="59.3">Header</text>
<text x="253.7" y="54.3">Header</text>
<text x="261.4" y="56.8">14</text>
<text x="261.4" y="59.3">13</text>
<text x="261.4" y="54.3">15</text>
<text x="187.2" y="61.9">Extra</text>
<text x="187.2" y="64.4">Extra</text>
<text x="193.2" y="61.9">Header</text>
<text x="193.2" y="64.4">Header</text>
<text x="200.9" y="61.9">3</text>
<text x="200.9" y="64.4">4</text>
<text x="247.6" y="69.5">Extra</text>
<text x="247.6" y="67">Extra</text>
<text x="253.7" y="69.5">Header</text>
<text x="253.7" y="67">Header</text>
<text x="261.4" y="69.5">11</text>
<text x="261.4" y="67">12</text>
<text x="180.8" y="72">Extra</text>
<text x="186.8" y="72">Header</text>
<text x="193.1" y="74.6">HE_Clock</text>
<text x="194" y="77.1">HE_Data</text>
<text x="194.6" y="72">5</text>
<text x="247.6" y="72">Extra</text>
<text x="247.6" y="77.1">SPI</text>
<text x="247.6" y="74.6">MD_DATA_OUT</text>
<text x="251.9" y="77.1">Chip</text>
<text x="253.7" y="72">Header</text>
<text x="257.2" y="77.1">Select</text>
<text x="261.4" y="72">10</text>
<text x="98.6" y="87.3">UPSTREAM_IO_IN</text>
<text x="132.1" y="87.3">UART_RX</text>
<text x="191" y="86">Extra</text>
<text x="192.2" y="88.6">Extra</text>
<text x="197" y="86">Header</text>
<text x="198.2" y="88.6">Header</text>
<text x="204.7" y="86">6</text>
<text x="206" y="88.6">7</text>
<text x="16.5" y="91.1">HE_Clock</text>
<text x="66" y="91.1">HE_Data</text>
<text x="94.7" y="94.9">Ribbon</text>
<text x="102.4" y="94.9">Cable</text>
<text x="108.9" y="94.9">Power</text>
<text x="193.5" y="91.1">Extra</text>
<text x="199.5" y="91.1">Header</text>
<text x="207.3" y="91.1">8</text>
<text x="230.8" y="92" transform="rotate(-90 230.8 92)">PWM</text>
<text x="235.9" y="94.3" transform="rotate(-90 235.9 94.3)">Control</text>
<text x="240" y="94.9">Extra</text>
<text x="246" y="94.9">Header</text>
<text x="253.8" y="94.9">9</text>
<text x="233.3" y="96.1" transform="rotate(-90 233.3 96.1)">Direction</text>
<text x="235.9" y="101.7" transform="rotate(-90 235.9 101.7)">Output</text>
<text x="233.3" y="102.5" transform="rotate(-90 233.3 102.5)">Motor</text>
<text x="94.1" y="110.1">DOWNSTREAM_IO_OUT</text>
<text x="132.1" y="110.1">UART_TX</text>
<text x="235.9" y="108.2" transform="rotate(-90 235.9 108.2)">Motor</text>
<text x="94.7" y="117.8">Ribbon</text>
<text x="102.4" y="117.8">Cable</text>
<text x="108.9" y="117.8">Power</text>
<text x="64.6" y="138.1">Motor</text>
<text x="71" y="138.1">Output</text>
<text x="78.4" y="138.1">Control</text>
<text x="103.3" y="143.2">Extra</text>
<text x="103.3" y="140.6">Extra</text>
<text x="109.3" y="143.2">Header</text>
<text x="109.3" y="140.6">Header</text>
<text x="117.1" y="143.2">2</text>
<text x="117.1" y="140.6">1</text>
<text x="34.6" y="144.4">Motor</text>
<text x="41.1" y="144.4">Direction</text>
<text x="103.3" y="145.7">Extra</text>
<text x="103.3" y="148.2">Extra</text>
<text x="109.3" y="145.7">Header</text>
<text x="109.3" y="148.2">Header</text>
<text x="117.1" y="145.7">3</text>
<text x="117.1" y="148.2">4</text>
<text x="71.1" y="150.8">PWM</text>
<text x="88.9" y="155.9">MD_Clock</text>
<text x="103.3" y="155.9">Extra</text>
<text x="103.3" y="153.3">Extra</text>
<text x="103.3" y="150.8">Extra</text>
<text x="109.3" y="155.9">Header</text>
<text x="109.3" y="153.3">Header</text>
<text x="109.3" y="150.8">Header</text>
<text x="117.1" y="155.9">7</text>
<text x="117.1" y="153.3">6</text>
<text x="117.1" y="150.8">5</text>
<text x="71.1" y="158.4">SPI</text>
<text x="75.4" y="158.4">Chip</text>
<text x="80.7" y="158.4">Select</text>
<text x="103.3" y="160.9">Extra</text>
<text x="103.3" y="158.4">Extra</text>
<text x="109.3" y="160.9">Header</text>
<text x="109.3" y="158.4">Header</text>
<text x="117.1" y="160.9">9</text>
<text x="117.1" y="158.4">8</text>
<text x="138.4" y="160.9">Extra</text>
<text x="144.4" y="160.9">Header</text>
<text x="152.2" y="160.9">11</text>
<text x="189.2" y="157.1">Debug_LED</text>
<text x="225.6" y="157.1">Debug_Button</text>
<text x="17.6" y="162.2">MD_DATA_OUT</text>
<text x="102.1" y="163.5">Extra</text>
<text x="108.1" y="163.5">Header</text>
<text x="115.9" y="163.5">10</text>
<text x="138.4" y="166">Extra</text>
<text x="138.4" y="163.5">Extra</text>
<text x="144.4" y="166">Header</text>
<text x="144.4" y="163.5">Header</text>
<text x="152.2" y="166">13</text>
<text x="152.2" y="163.5">12</text>
<text x="85.1" y="173.6">MD_DATA_IN</text>
<text x="138.4" y="173.6">Extra</text>
<text x="138.4" y="168.6">Extra</text>
<text x="138.4" y="171.1">Extra</text>
<text x="144.4" y="173.6">Header</text>
<text x="144.4" y="168.6">Header</text>
<text x="144.4" y="171.1">Header</text>
<text x="152.2" y="173.6">16</text>
<text x="152.2" y="168.6">14</text>
<text x="152.2" y="171.1">15</text>
<text x="138.4" y="176.2">Extra</text>
<text x="138.4" y="178.7">Extra</text>
<text x="144.4" y="176.2">Header</text>
<text x="144.4" y="178.7">Header</text>
<text x="152.2" y="176.2">17</text>
<text x="152.2" y="178.7">18</text>
</g>
<g font-size="1.8" fill="#006464">
<text x="21.4" y="33.9">Barrel_Jack_Switch</text>
<text x="29.3" y="31.3">J3</text>
<text x="41.8" y="31.3">+12V</text>
<text x="49.8" y="33.9">Fuse</text>
<text x="50.8" y="31.3">F1</text>
<text x="63.4" y="34.1">SC189ZSKTRT_Switching_Power_Regulator</text>
<text x="73.3" y="32.1">U2</text>
<text x="53.6" y="41.2">C1</text>
<text x="70.4" y="37.7">VIN</text>
<text x="75.8" y="37.7">LX</text>
<text x="113.9" y="39">+3.3V</text>
<text x="33.9" y="47.1">BJW</text>
<text x="51.6" y="43.8">100uF</text>
<text x="70.4" y="42.8">GND</text>
<text x="70.4" y="47.9">EN VOUT</text>
<text x="85.7" y="45.3">300uH</text>
<text x="87.7" y="42.8">L1</text>
<text x="36.8" y="49.1">Earth</text>
<text x="86.4" y="50.4">D1</text>
<text x="86.4" y="52.9">D</text>
<text x="99.1" y="50.4">C2</text>
<text x="99.1" y="52.9">300uF</text>
<text x="115.5" y="53.7">JP1</text>
<text x="214.2" y="52.7" transform="rotate(-90 214.2 52.7)">RC6</text>
<text x="216.8" y="52.7" transform="rotate(-90 216.8 52.7)">RC5</text>
<text x="219.3" y="52.7" transform="rotate(-90 219.3 52.7)">RC4</text>
<text x="221.8" y="52.7" transform="rotate(-90 221.8 52.7)">RD3</text>
<text x="224.4" y="52.7" transform="rotate(-90 224.4 52.7)">RD2</text>
<text x="226.9" y="52.7" transform="rotate(-90 226.9 52.7)">RD1</text>
<text x="229.5" y="52.7" transform="rotate(-90 229.5 52.7)">RD0</text>
<text x="232" y="52.7" transform="rotate(-90 232 52.7)">RC3</text>
<text x="234.5" y="52.7" transform="rotate(-90 234.5 52.7)">RC2</text>
<text x="237.1" y="52.7" transform="rotate(-90 237.1 52.7)">RC1</text>
<text x="57.1" y="54.2">Earth</text>
<text x="80.2" y="59.3">Earth</text>
<text x="91.7" y="59.3">Earth</text>
<text x="111.4" y="55.7">Jumper_3_Open</text>
<text x="207.5" y="55.5">RC7</text>
<text x="207.5" y="58">RD4</text>
<text x="223.7" y="59.8">U3</text>
<text x="238.1" y="55.5">RC0</text>
<text x="238.3" y="58">RA6</text>
<text x="169.8" y="64.4">+3.3V</text>
<text x="207.5" y="60.6">RD5</text>
<text x="207.5" y="63.1">RD6</text>
<text x="207.5" y="65.6">RD7</text>
<text x="210.7" y="64.6">PIC18F27_QFN_Surface_Mount</text>
<text x="238.2" y="65.6">VDD</text>
<text x="238.3" y="60.6">RA7</text>
<text x="238.4" y="63.1">VSS</text>
<text x="250.9" y="62.8">Earth</text>
<text x="265" y="60.6">+3.3V</text>
<text x="207.5" y="68.2">VSS</text>
<text x="207.5" y="70.7">VDD</text>
<text x="238.2" y="68.2">RE2</text>
<text x="238.2" y="70.7">RE1</text>
<text x="271.8" y="69.4">C4</text>
<text x="271.8" y="72">0.3uF</text>
<text x="176.5" y="74.5">C3</text>
<text x="176.5" y="77.1">0.3uF</text>
<text x="198.3" y="72.5">Earth</text>
<text x="207.5" y="73.3">RB0</text>
<text x="207.5" y="75.8">RB1</text>
<text x="238.2" y="73.3">RE0</text>
<text x="238.3" y="75.8">RA5</text>
<text x="28.8" y="79.6">+3.3V</text>
<text x="56.7" y="79.6">+3.3V</text>
<text x="122" y="82.1">J1</text>
<text x="169.1" y="83.4">Earth</text>
<text x="207.5" y="78.3">RB2</text>
<text x="214.2" y="83.3" transform="rotate(-90 214.2 83.3)">RB3</text>
<text x="216.8" y="83.3" transform="rotate(-90 216.8 83.3)">RB4</text>
<text x="219.3" y="83.3" transform="rotate(-90 219.3 83.3)">RB5</text>
<text x="221.8" y="83.3" transform="rotate(-90 221.8 83.3)">RB6/ICSPCLK</text>
<text x="224.4" y="83.3" transform="rotate(-90 224.4 83.3)">RB7/ICSPDAT</text>
<text x="226.9" y="83.3" transform="rotate(-90 226.9 83.3)">RE3/VPP/MCLR</text>
<text x="229.5" y="83.3" transform="rotate(-90 229.5 83.3)">RA0</text>
<text x="232" y="83.3" transform="rotate(-90 232 83.3)">RA1</text>
<text x="234.5" y="83.3" transform="rotate(-90 234.5 83.3)">RA2</text>
<text x="237.1" y="83.3" transform="rotate(-90 237.1 83.3)">RA3</text>
<text x="238.3" y="78.3">RA4</text>
<text x="264.4" y="78.3">Earth</text>
<text x="21.9" y="87.7">4.7kOhm</text>
<text x="26.7" y="85.4">R1</text>
<text x="34.6" y="87.2">TMAG5273_Hall_Effect</text>
<text x="43.7" y="84.7">U1</text>
<text x="61.7" y="88.5">4.7kOhm</text>
<text x="62" y="86.5">R2</text>
<text x="112.4" y="84.7">Conn_02x04_Odd_Even</text>
<text x="37.3" y="92.3">SCL</text>
<text x="49.1" y="92.3">SDA</text>
<text x="185" y="94.3">+3.3V</text>
<text x="37.3" y="98.7">GND</text>
<text x="49.7" y="98.7">INT</text>
<text x="58" y="99.9">+3.3V</text>
<text x="129.5" y="101.2">Earth</text>
<text x="193" y="101.2">C8</text>
<text x="222" y="96.4">Earth</text>
<text x="37.3" y="105">GND(TEST)</text>
<text x="49" y="105">VCC</text>
<text x="112.4" y="107.5">Conn_02x04_Odd_Even</text>
<text x="122" y="105">J2</text>
<text x="193" y="103.7">0.3uF</text>
<text x="216.8" y="107.5" transform="rotate(-90 216.8 107.5)">GND</text>
<text x="219.3" y="107.4" transform="rotate(-90 219.3 107.4)">PGD</text>
<text x="221.8" y="107.4" transform="rotate(-90 221.8 107.4)">PGC</text>
<text x="226.9" y="107.4" transform="rotate(-90 226.9 107.4)">TTDI</text>
<text x="27.9" y="111.4">Earth</text>
<text x="64.8" y="108.8">C5</text>
<text x="64.8" y="111.4">0.3uF</text>
<text x="185.6" y="110.1">Earth</text>
<text x="211.7" y="108.2" transform="rotate(-90 211.7 108.2)">TVPP</text>
<text x="214.2" y="108.2" transform="rotate(-90 214.2 108.2)">TVDD</text>
<text x="224.4" y="108.2" transform="rotate(-90 224.4 108.2)">TAUX</text>
<text x="229.5" y="108.2" transform="rotate(-90 229.5 108.2)">TTMS</text>
<text x="58.4" y="119">Earth</text>
<text x="231.1" y="117.7">Microchip_Snap_Programmer</text>
<text x="231.1" y="115.2">U4</text>
<text x="129.5" y="124.1">Earth</text>
<text x="21.2" y="141.8">+3.3V</text>
<text x="60.6" y="143.1">U5</text>
<text x="17.5" y="148.4">C7</text>
<text x="52" y="146.9">Earth</text>
<text x="60.6" y="145.6">IFX9201SG_Motor_Driver</text>
<text x="88.7" y="146.7">+3.3V</text>
<text x="241.1" y="147.2">+3.3V</text>
<text x="248.5" y="149.5">SW_DPST</text>
<text x="250.7" y="146.9">SW1</text>
<text x="16" y="151.2">0.3uF</text>
<text x="36.4" y="150.7">+3.3V</text>
<text x="52.6" y="152">DIR</text>
<text x="52.6" y="154.5">VSO</text>
<text x="59.3" y="151.4" transform="rotate(-90 59.3 151.4)">hs1</text>
<text x="59.9" y="152">PWM</text>
<text x="61" y="154.5">DIS</text>
<text x="89.4" y="152.8">4.7kOhm</text>
<text x="92.5" y="150.5">R5</text>
<text x="125.7" y="152">J4</text>
<text x="125.7" y="154.5">Conn_01x10</text>
<text x="170.6" y="153.3">R11</text>
<text x="170.7" y="155.5">1kOhm</text>
<text x="175.9" y="154.5">GREEN_LED</text>
<text x="180" y="152">D2</text>
<text x="232.7" y="155">10kOhm</text>
<text x="237.4" y="152.8">R12</text>
<text x="21.5" y="158.3">Earth</text>
<text x="29.7" y="159.1">4.7kOhm</text>
<text x="34.3" y="156.6">R4</text>
<text x="52.6" y="157.1">SO</text>
<text x="52.6" y="159.6">VS</text>
<text x="60.2" y="159.6">CSN</text>
<text x="60.3" y="157.1">SCK</text>
<text x="32.2" y="166.5">+12V</text>
<text x="52.6" y="162.2">OUT1</text>
<text x="52.6" y="164.7">GND</text>
<text x="59.2" y="164.7">OUT2</text>
<text x="59.3" y="167.1" transform="rotate(-90 59.3 167.1)">hs2</text>
<text x="62.2" y="162.2">SI</text>
<text x="78.3" y="162.2">+3.3V</text>
<text x="86.9" y="167.7">R3</text>
<text x="168.1" y="162.4">Earth</text>
<text x="260.8" y="162.4">Earth</text>
<text x="39.4" y="173.6">C6</text>
<text x="83.3" y="170.5">4.7kOhm</text>
<text x="119.1" y="172.6">Conn_01x08</text>
<text x="125.8" y="168.5">J5</text>
<text x="39.4" y="176.1">0.3uF</text>
<text x="55.6" y="176.4">Earth</text>
<text x="55.7" y="179.9">M1</text>
<text x="33" y="183.7">Earth</text>
<text x="52.7" y="182.5">Motor_DC</text>
<text x="62.6" y="186.4">+</text>
</g>
<g font-size="1.8" fill="#a90000">
<text x="36.1" y="36.6">1</text>
<text x="36.1" y="39.1">3</text>
<text x="36.1" y="41.7">2</text>
<text x="67.9" y="36.6">1</text>
<text x="67.9" y="41.7">2</text>
<text x="79.3" y="36.6">5</text>
<text x="67.9" y="46.7">3</text>
<text x="79.3" y="46.7">4</text>
<text x="111.1" y="46.7">3</text>
<text x="116.6" y="45.2" transform="rotate(-90 116.6 45.2)">2</text>
<text x="121.2" y="46.7">1</text>
<text x="213.1" y="48.3" transform="rotate(-90 213.1 48.3)">40</text>
<text x="215.6" y="48.3" transform="rotate(-90 215.6 48.3)">39</text>
<text x="218.2" y="48.3" transform="rotate(-90 218.2 48.3)">38</text>
<text x="220.7" y="48.3" transform="rotate(-90 220.7 48.3)">37</text>
<text x="223.3" y="48.3" transform="rotate(-90 223.3 48.3)">36</text>
<text x="225.8" y="48.3" transform="rotate(-90 225.8 48.3)">35</text>
<text x="228.3" y="48.3" transform="rotate(-90 228.3 48.3)">34</text>
<text x="230.9" y="48.3" transform="rotate(-90 230.9 48.3)">33</text>
<text x="233.4" y="48.3" transform="rotate(-90 233.4 48.3)">32</text>
<text x="236" y="48.3" transform="rotate(-90 236 48.3)">31</text>
<text x="205" y="54.4">1</text>
<text x="205" y="56.9">2</text>
<text x="205" y="59.4">3</text>
<text x="242.5" y="54.4">30</text>
<text x="242.5" y="56.9">29</text>
<text x="242.5" y="59.4">28</text>
<text x="205" y="62">4</text>
<text x="205" y="64.5">5</text>
<text x="242.5" y="62">27</text>
<text x="242.5" y="64.5">26</text>
<text x="205" y="67.1">6</text>
<text x="205" y="69.6">7</text>
<text x="242.5" y="67.1">25</text>
<text x="242.5" y="69.6">24</text>
<text x="204.4" y="77.2">10</text>
<text x="205" y="72.1">8</text>
<text x="205" y="74.7">9</text>
<text x="242.5" y="72.1">23</text>
<text x="242.5" y="74.7">22</text>
<text x="242.5" y="77.2">21</text>
<text x="118" y="87.4">1</text>
<text x="118" y="89.9">3</text>
<text x="126.9" y="87.4">2</text>
<text x="126.9" y="89.9">4</text>
<text x="213.1" y="86.4" transform="rotate(-90 213.1 86.4)">11</text>
<text x="215.6" y="86.4" transform="rotate(-90 215.6 86.4)">12</text>
<text x="218.2" y="86.4" transform="rotate(-90 218.2 86.4)">13</text>
<text x="220.7" y="86.4" transform="rotate(-90 220.7 86.4)">14</text>
<text x="223.3" y="86.4" transform="rotate(-90 223.3 86.4)">15</text>
<text x="225.8" y="86.4" transform="rotate(-90 225.8 86.4)">16</text>
<text x="228.3" y="86.4" transform="rotate(-90 228.3 86.4)">17</text>
<text x="230.9" y="86.4" transform="rotate(-90 230.9 86.4)">18</text>
<text x="233.4" y="86.4" transform="rotate(-90 233.4 86.4)">19</text>
<text x="236" y="86.4" transform="rotate(-90 236 86.4)">20</text>
<text x="34.9" y="91.2">1</text>
<text x="53.9" y="91.2">6</text>
<text x="118" y="92.5">5</text>
<text x="118" y="95">7</text>
<text x="126.9" y="92.5">6</text>
<text x="126.9" y="95">8</text>
<text x="34.9" y="97.5">2</text>
<text x="53.9" y="97.5">5</text>
<text x="34.9" y="103.9">3</text>
<text x="53.9" y="103.9">4</text>
<text x="210.6" y="102.3" transform="rotate(-90 210.6 102.3)">1</text>
<text x="213.1" y="102.3" transform="rotate(-90 213.1 102.3)">2</text>
<text x="215.6" y="102.3" transform="rotate(-90 215.6 102.3)">3</text>
<text x="218.2" y="102.3" transform="rotate(-90 218.2 102.3)">4</text>
<text x="220.7" y="102.3" transform="rotate(-90 220.7 102.3)">5</text>
<text x="223.3" y="102.3" transform="rotate(-90 223.3 102.3)">6</text>
<text x="225.8" y="102.3" transform="rotate(-90 225.8 102.3)">7</text>
<text x="228.3" y="102.3" transform="rotate(-90 228.3 102.3)">8</text>
<text x="118" y="110.2">1</text>
<text x="118" y="112.8">3</text>
<text x="126.9" y="110.2">2</text>
<text x="126.9" y="112.8">4</text>
<text x="118" y="115.3">5</text>
<text x="118" y="117.9">7</text>
<text x="126.9" y="115.3">6</text>
<text x="126.9" y="117.9">8</text>
<text x="119.3" y="140.7">1</text>
<text x="119.3" y="143.3">2</text>
<text x="58.2" y="147.8" transform="rotate(-90 58.2 147.8)">hs1</text>
<text x="119.3" y="145.8">3</text>
<text x="119.3" y="148.3">4</text>
<text x="50.1" y="150.9">1</text>
<text x="50.1" y="153.4">2</text>
<text x="50.1" y="156">3</text>
<text x="64.7" y="150.9">12</text>
<text x="64.7" y="153.4">11</text>
<text x="64.7" y="156">10</text>
<text x="119.3" y="150.9">5</text>
<text x="119.3" y="153.4">6</text>
<text x="119.3" y="156">7</text>
<text x="248.2" y="152.1">3</text>
<text x="255.8" y="152.1">4</text>
<text x="50.1" y="158.5">4</text>
<text x="50.1" y="161">5</text>
<text x="65.3" y="158.5">9</text>
<text x="65.3" y="161">8</text>
<text x="119.3" y="158.5">8</text>
<text x="119.3" y="161">9</text>
<text x="135.8" y="161">8</text>
<text x="248.2" y="157.2">1</text>
<text x="255.8" y="157.2">2</text>
<text x="50.1" y="163.6">6</text>
<text x="65.3" y="163.6">7</text>
<text x="118.7" y="163.6">10</text>
<text x="135.8" y="166.1">6</text>
<text x="135.8" y="163.6">7</text>
<text x="58.2" y="170.7" transform="rotate(-90 58.2 170.7)">hs2</text>
<text x="135.8" y="173.7">3</text>
<text x="135.8" y="171.2">4</text>
<text x="135.8" y="168.7">5</text>
<text x="135.8" y="178.8">1</text>
<text x="135.8" y="176.3">2</text>
<text x="52.6" y="188.7">2</text>
<text x="62.8" y="188.7">1</text>
</g>
<g font-size="1.8" fill="#0000c2">
<text x="137.7" y="91.8">Upstream</text>
<text x="136.7" y="115.4">Downstream</text>
<text x="174.8" y="148.2">Status</text>
<text x="181.9" y="148.2">LED</text>
<text x="223.7" y="148.4">Switch</text>
<text x="231" y="148.4">used</text>
<text x="236.6" y="148.4">for</text>
<text x="173.3" y="150.2">for</text>
<text x="177.1" y="150.2">debugging</text>
<text x="226.4" y="150.5">debugging</text>
</g>
</svg>
